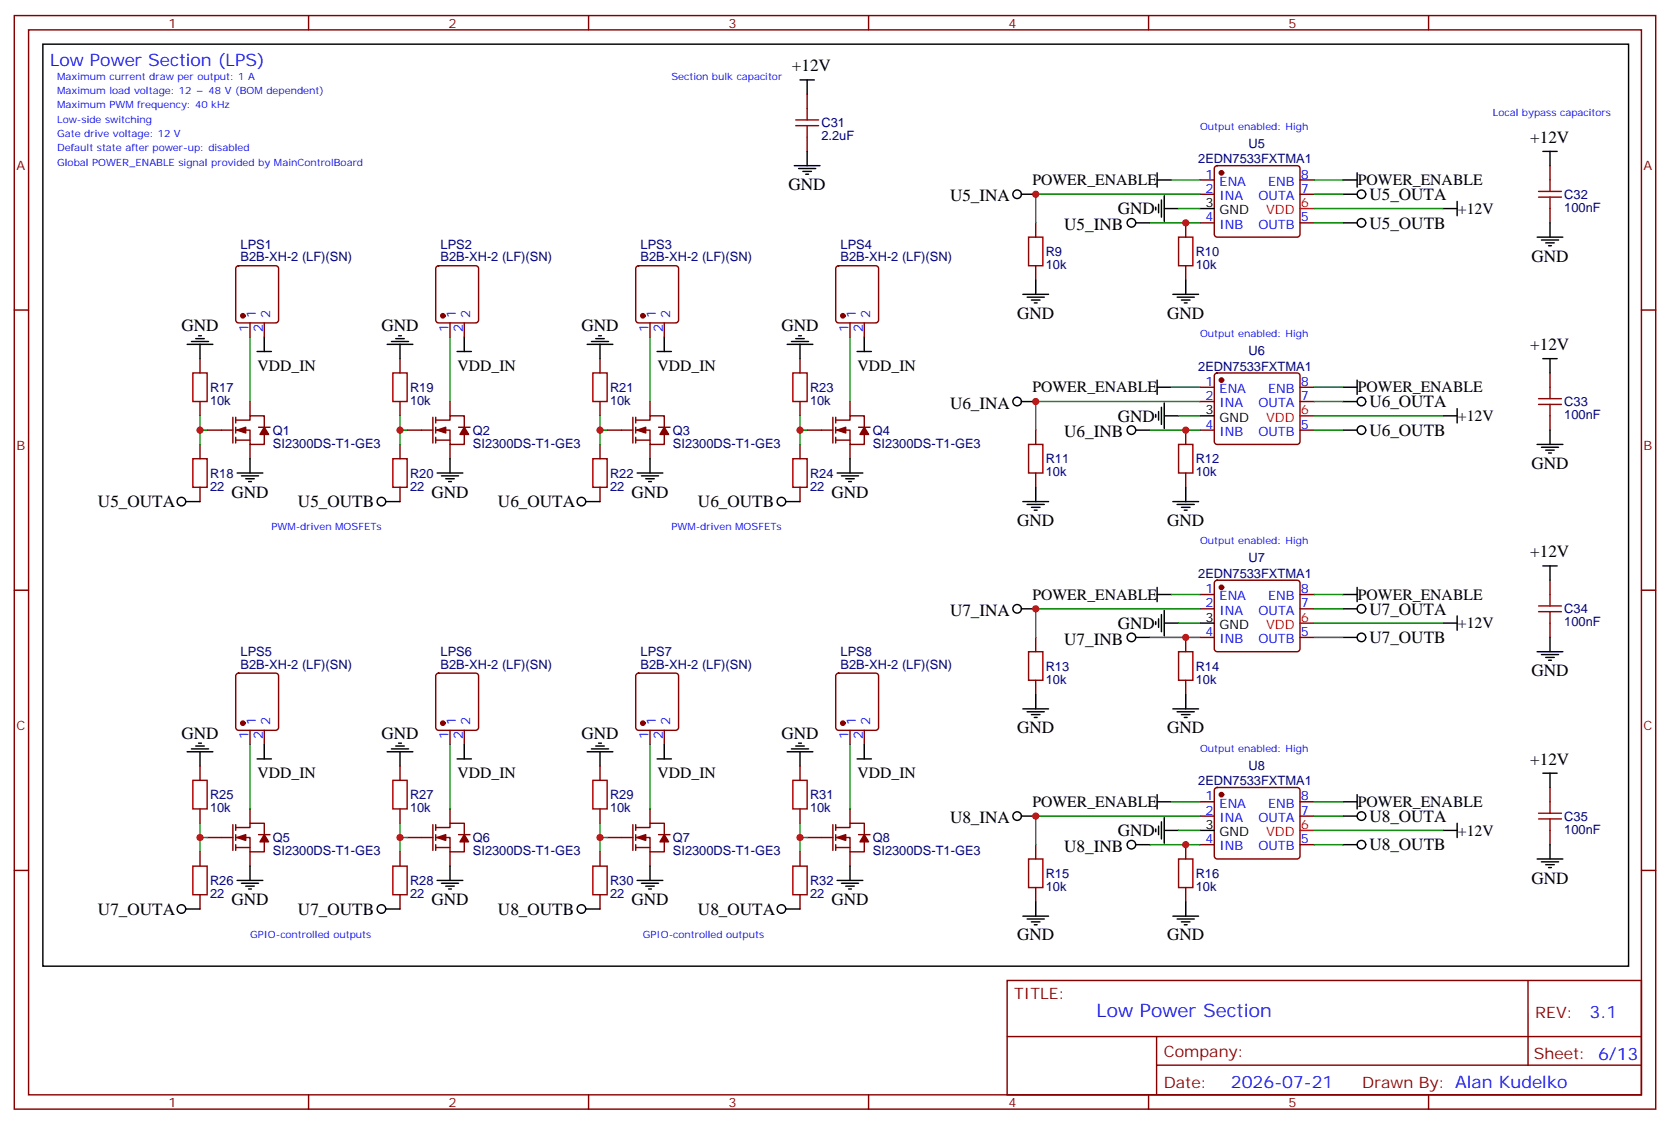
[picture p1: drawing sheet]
<svg xmlns="http://www.w3.org/2000/svg" width="412mm" height="277mm" viewBox="0 0 412 277" stroke-linecap="round" stroke-linejoin="round" font-family="sans-serif">
<g fill="none" stroke="#000" stroke-width=".35">
<path d="M10.6 10.9h391.6v227.5h-391.6zM197.6 19.7h3.5M199.3 19.7v3.5M199.3 37.4v3.5M381 37.4h3.5M382.8 37.4v3.5M196.1 40.9h6.4M197.2 41.6h4.2M198.3 42.3h2.1M199 43h.7M252.2 47.9h3.6M280.5 55h3.5"/>
<path d="M285.4 51.1v.7M285.8 42.7v3.5M285.8 44.4h3.5M286.1 50.4v2.1M286.8 49.4v4.2M287.5 51.5h3.5M287.5 48.3v6.3M296.3 51.5h3.6M331.6 47.9h3.5M331.6 55h3.5M331.6 44.4h3.5M335.1 42.7v3.5"/>
<path d="M356.3 51.5h3.5M359.8 49.7v3.5M379.6 58.5h6.3M380.6 59.2h4.3M381.7 59.9h2.1M382.8 55v3.5M252.6 72.6h6.3M253.6 73.3h4.3M254.7 74h2.1M255.4 74.8h.7M255.8 69.1v3.5M289.6 72.6h6.4"/>
<path d="M290.7 73.3h4.2M291.7 74h2.2M292.5 74.8h.7M292.8 69.1v3.5M382.4 60.6h.7M46.2 85h6.4M47.3 84.3h4.2M48.3 83.6h2.1M49 82.9h.7M49.4 85v3.5M63.5 86.7h3.5M65.3 83.2v3.5"/>
<path d="M95.6 85h6.4M96.7 84.3h4.2M97.7 83.6h2.1M98.4 82.9h.7M98.8 85v3.5M112.9 86.7h3.5M114.7 83.2v3.5M145 85h6.3M146 84.3h4.3M147.1 83.6h2.1M147.8 82.9h.7M148.2 85v3.5"/>
<path d="M162.3 86.7h3.5M164 83.2v3.5M194.4 85h6.3M195.4 84.3h4.3M196.5 83.6h2.1M197.2 82.9h.7M197.6 85v3.5M211.7 86.7h3.5M213.4 83.2v3.5M252.2 99.1h3.6M285.8 95.6h3.5M285.8 93.8v3.5"/>
<path d="M287.5 99.4v6.4M331.6 99.1h3.5M331.6 95.6h3.5M335.1 93.8v3.5M381 88.5h3.5M382.8 88.5v3.5M58.6 116.7h6.3M59.6 117.4h4.3M60.7 118.1h2.1M61.4 118.9h.7M61.7 113.2v3.5M107.9 116.7h6.4"/>
<path d="M109 117.4h4.2M110.1 118.1h2.1M110.8 118.9h.7M111.1 113.2v3.5M157.3 116.7h6.4M158.4 117.4h4.2M159.5 118.1h2.1M160.2 118.9h.7M160.5 113.2v3.5M206.7 116.7h6.4M207.8 117.4h4.2M208.8 118.1h2.2"/>
<path d="M209.5 118.9h.8M209.9 113.2v3.5M280.5 106.2h3.5M285.4 102.3v.7M286.1 101.6v2.1M286.8 100.5v4.2M287.5 102.6h3.5M296.3 102.6h3.6M331.6 106.2h3.5M356.3 102.6h3.5M359.8 100.9v3.5M379.6 109.7h6.3"/>
<path d="M380.6 110.4h4.3M381.7 111.1h2.1M382.4 111.8h.7M382.8 106.2v3.5M45.9 123.8h3.5M95.2 123.8h3.6M144.6 123.8h3.6M194 123.8h3.6M252.6 123.8h6.3M253.6 124.5h4.3M254.7 125.2h2.1M255.4 125.9h.7"/>
<path d="M255.8 120.3v3.5M289.6 123.8h6.4M290.7 124.5h4.2M291.7 125.2h2.2M292.5 125.9h.7M292.8 120.3v3.5M381 139.7h3.5M382.8 139.7v3.5M252.2 150.2h3.6M280.5 157.3h3.5M285.4 153.4v.7M285.8 145v3.5"/>
<path d="M285.8 146.7h3.5M286.1 152.7v2.1M286.8 151.7v4.2M287.5 153.8h3.5M287.5 150.6v6.4M296.3 153.8h3.6M331.6 150.2h3.5M331.6 157.3h3.5M331.6 146.7h3.5M335.1 145v3.5M356.3 153.8h3.5M359.8 152v3.5"/>
<path d="M382.8 157.3v3.5M252.6 174.9h6.3M253.6 175.6h4.3M254.7 176.4h2.1M255.4 177.1h.7M255.8 171.4v3.5M289.6 174.9h6.4M290.7 175.6h4.2M291.7 176.4h2.2M292.5 177.1h.7M292.8 171.4v3.5M379.6 160.8h6.3"/>
<path d="M380.6 161.5h4.3M381.7 162.2h2.1M382.4 162.9h.7M46.2 185.5h6.4M47.3 184.8h4.2M48.3 184.1h2.1M49 183.4h.7M49.4 185.5v3.6M63.5 187.3h3.5M65.3 183.8v3.5M95.6 185.5h6.4M96.7 184.8h4.2"/>
<path d="M97.7 184.1h2.1M98.4 183.4h.7M98.8 185.5v3.6M112.9 187.3h3.5M114.7 183.8v3.5M145 185.5h6.3M146 184.8h4.3M147.1 184.1h2.1M147.8 183.4h.7M148.2 185.5v3.6M162.3 187.3h3.5M164 183.8v3.5"/>
<path d="M194.4 185.5h6.3M195.4 184.8h4.3M196.5 184.1h2.1M197.2 183.4h.7M197.6 185.5v3.6M211.7 187.3h3.5M213.4 183.8v3.5M285.8 196.1v3.5M285.8 197.9h3.5M331.6 197.9h3.5M335.1 196.1v3.5M381 190.8h3.5"/>
<path d="M382.8 190.8v3.5M58.6 217.3h6.3M59.6 218h4.3M60.7 218.7h2.1M61.4 219.4h.7M61.7 213.7v3.6M107.9 217.3h6.4M109 218h4.2M110.1 218.7h2.1M110.8 219.4h.7M111.1 213.7v3.6M157.3 217.3h6.4"/>
<path d="M158.4 218h4.2M159.5 218.7h2.1M160.2 219.4h.7M160.5 213.7v3.6M206.7 217.3h6.4M207.8 218h4.2M208.8 218.7h2.2M209.5 219.4h.8M209.9 213.7v3.6M252.2 201.4h3.6M280.5 208.5h3.5M285.4 204.6v.7"/>
<path d="M286.1 203.9v2.1M286.8 202.8v4.2M287.5 204.9h3.5M287.5 201.8v6.3M296.3 204.9h3.6M331.6 201.4h3.5M331.6 208.5h3.5M356.3 204.9h3.5M359.8 203.2v3.5M379.6 212h6.3M380.6 212.7h4.3M381.7 213.4h2.1"/>
<path d="M382.4 214.1h.7M382.8 208.5v3.5M45.9 224.3h3.5M95.2 224.3h3.6M144.6 224.3h3.6M194 224.3h3.6M252.6 226.1h6.3M253.6 226.8h4.3M254.7 227.5h2.1M255.4 228.2h.7M255.8 222.6v3.5M289.6 226.1h6.4"/>
<path d="M290.7 226.8h4.2M291.7 227.5h2.2M292.5 228.2h.7M292.8 222.6v3.5"/>
<circle cx="251.2" cy="47.9" r="1.06"/>
<circle cx="279.4" cy="55" r="1.06"/>
<circle cx="336.2" cy="47.9" r="1.06"/>
<circle cx="336.2" cy="55" r="1.06"/>
<circle cx="251.2" cy="99.1" r="1.06"/>
<circle cx="336.2" cy="99.1" r="1.06"/>
<circle cx="279.4" cy="106.2" r="1.06"/>
<circle cx="336.2" cy="106.2" r="1.06"/>
<circle cx="44.8" cy="123.8" r="1.06"/>
<circle cx="94.2" cy="123.8" r="1.06"/>
<circle cx="143.6" cy="123.8" r="1.06"/>
<circle cx="193" cy="123.8" r="1.06"/>
<circle cx="251.2" cy="150.2" r="1.06"/>
<circle cx="279.4" cy="157.3" r="1.06"/>
<circle cx="336.2" cy="157.3" r="1.06"/>
<circle cx="336.2" cy="150.2" r="1.06"/>
<circle cx="251.2" cy="201.4" r="1.06"/>
<circle cx="279.4" cy="208.5" r="1.06"/>
<circle cx="336.2" cy="208.5" r="1.06"/>
<circle cx="336.2" cy="201.4" r="1.06"/>
<circle cx="44.8" cy="224.3" r="1.06"/>
<circle cx="94.2" cy="224.3" r="1.06"/>
<circle cx="143.6" cy="224.3" r="1.06"/>
<circle cx="193" cy="224.3" r="1.06"/>
</g>
<g fill="none" stroke="#870000" stroke-width=".35">
<path d="M3.5 3.8h405.4v269.9h-405.4zM7.1 7.4h398.2v262.8h-398.2zM76.2 3.8v3.6M145.3 3.8v3.6M214.5 3.8v3.6M283.6 3.8v3.6M352.8 3.8v3.6M199.3 23.2v3.6M199.3 33.8v3.6M255.8 55v3.5M292.8 55v3.5M296.3 44.4h3.6"/>
<path d="M296.3 47.9h3.6M296.3 55h3.6M300.1 41.1l.5-.2h19.7a.71 .71 0 0 1 .7 .7v16.2a.76 .76 0 0 1-.7 .7h-19.7a.76 .76 0 0 1-.7-.7v-16.2zM321 44.4h3.6M321 47.9h3.6M321 55h3.6M382.8 40.9v3.5M382.8 51.5v3.5M3.5 76.5h3.6M58.4 65.8l.5-.2h9.2a.71 .71 0 0 1 .7 .7v12.7a.76 .76 0 0 1-.7 .7h-9.2a.76 .76 0 0 1-.7-.7v-12.7zM61.7 79.7v3.5M65.3 79.7v3.5"/>
<path d="M107.8 65.8l.5-.2h9.2a.71 .71 0 0 1 .7 .7v12.7a.76 .76 0 0 1-.7 .7h-9.2a.76 .76 0 0 1-.7-.7v-12.7zM111.1 79.7v3.5M114.7 79.7v3.5M157.2 65.8l.5-.2h9.2a.71 .71 0 0 1 .7 .7v12.7a.76 .76 0 0 1-.7 .7h-9.2a.76 .76 0 0 1-.7-.7v-12.7zM160.5 79.7v3.5M164 79.7v3.5M206.6 65.8l.5-.2h9.2a.71 .71 0 0 1 .7 .7v12.7a.76 .76 0 0 1-.7 .7h-9.2a.76 .76 0 0 1-.7-.7v-12.7zM209.9 79.7v3.5M213.4 79.7v3.5M255.8 65.6v3.5M292.8 65.6v3.5M405.3 76.5h3.6"/>
<path d="M49.4 88.5v3.5M49.4 99.1v3.5M61.7 99.1v3.5M98.8 88.5v3.5M98.8 99.1v3.5M111.1 99.1v3.5M148.2 88.5v3.5M148.2 99.1v3.5M160.5 99.1v3.5M197.6 88.5v3.5M197.6 99.1v3.5M209.9 99.1v3.5"/>
<path d="M296.3 95.6h3.6M296.3 99.1h3.6M300.1 92.2l.5-.2h19.7a.71 .71 0 0 1 .7 .7v16.3a.76 .76 0 0 1-.7 .7h-19.7a.76 .76 0 0 1-.7-.7v-16.3zM321 95.6h3.6M321 99.1h3.6M382.8 92v3.6M49.4 109.7v3.5M51.2 106.2h6.3M57.5 103v6.3M58.2 103.7h3.5v-1.1h3.6v2.8M58.2 106.2h3.5v3.5h3.6v-2.5M58.2 103v1.4"/>
<path d="M58.2 105.4v1.5M58.2 107.9v1.4M58.2 108.6h3.5M61.7 109.7v3.5M63.9 105.4h2.8M98.8 109.7v3.5M100.5 106.2h6.4M106.9 103v6.3M107.6 103.7h3.5v-1.1h3.6v2.8M107.6 106.2h3.5v3.5h3.6v-2.5M107.6 103v1.4M107.6 105.4v1.5"/>
<path d="M107.6 107.9v1.4M107.6 108.6h3.5M111.1 109.7v3.5M113.2 105.4h2.9M148.2 109.7v3.5M149.9 106.2h6.4M156.3 103v6.3M157 103.7h3.5v-1.1h3.5v2.8M157 106.2h3.5v3.5h3.5v-2.5M157 103v1.4M157 105.4v1.5M157 107.9v1.4"/>
<path d="M157 108.6h3.5M160.5 109.7v3.5M162.6 105.4h2.9M197.6 109.7v3.5M199.3 106.2h6.4M205.7 103v6.3M206.4 103.7h3.5v-1.1h3.5v2.8M206.4 106.2h3.5v3.5h3.5v-2.5M206.4 103v1.4M206.4 105.4v1.5M206.4 107.9v1.4M206.4 108.6h3.5"/>
<path d="M209.9 109.7v3.5M212 105.4h2.8M255.8 106.2v3.5M255.8 116.7v3.6M292.8 106.2v3.5M292.8 116.7v3.6M296.3 106.2h3.6M321 106.2h3.6M382.8 102.6v3.6M49.4 120.3v3.5M98.8 120.3v3.5M148.2 120.3v3.5"/>
<path d="M197.6 120.3v3.5M3.5 145.7h3.6M255.8 157.3v3.5M292.8 157.3v3.5M296.3 146.7h3.6M296.3 150.2h3.6M296.3 157.3h3.6M300.1 143.4l.5-.2h19.7a.71 .71 0 0 1 .7 .7v16.2a.76 .76 0 0 1-.7 .7h-19.7a.76 .76 0 0 1-.7-.7v-16.2zM321 146.7h3.6M321 150.2h3.6M321 157.3h3.6M382.8 143.2v3.5"/>
<path d="M382.8 153.8v3.5M405.3 145.7h3.6M58.4 166.3l.5-.2h9.2a.71 .71 0 0 1 .7 .7v12.7a.76 .76 0 0 1-.7 .7h-9.2a.76 .76 0 0 1-.7-.7v-12.7zM107.8 166.3l.5-.2h9.2a.71 .71 0 0 1 .7 .7v12.7a.76 .76 0 0 1-.7 .7h-9.2a.76 .76 0 0 1-.7-.7v-12.7zM157.2 166.3l.5-.2h9.2a.71 .71 0 0 1 .7 .7v12.7a.76 .76 0 0 1-.7 .7h-9.2a.76 .76 0 0 1-.7-.7v-12.7zM206.6 166.3l.5-.2h9.2a.71 .71 0 0 1 .7 .7v12.7a.76 .76 0 0 1-.7 .7h-9.2a.76 .76 0 0 1-.7-.7v-12.7zM255.8 167.9v3.5M292.8 167.9v3.5M49.4 189.1v3.5M49.4 199.6v3.6M61.7 180.2v3.6M61.7 199.6v3.6"/>
<path d="M65.3 180.2v3.6M98.8 189.1v3.5M98.8 199.6v3.6M111.1 180.2v3.6M111.1 199.6v3.6M114.7 180.2v3.6M148.2 189.1v3.5M148.2 199.6v3.6M160.5 180.2v3.6M160.5 199.6v3.6M164 180.2v3.6M197.6 189.1v3.5"/>
<path d="M197.6 199.6v3.6M209.9 180.2v3.6M209.9 199.6v3.6M213.4 180.2v3.6M296.3 197.9h3.6M300.1 194.6l.5-.3h19.7a.71 .71 0 0 1 .7 .8v16.2a.76 .76 0 0 1-.7 .7h-19.7a.76 .76 0 0 1-.7-.7v-16.2zM321 197.9h3.6M382.8 194.3v3.6M3.5 214.8h3.6M49.4 210.2v3.5M51.2 206.7h6.3M57.5 203.5v6.4"/>
<path d="M58.2 204.2h3.5v-1h3.6v2.8M58.2 206.7h3.5v3.5h3.6v-2.4M58.2 209.2h3.5M58.2 203.5v1.4M58.2 206v1.4M58.2 208.5v1.4M61.7 210.2v3.5M63.9 206h2.8M98.8 210.2v3.5M100.5 206.7h6.4M106.9 203.5v6.4M107.6 204.2h3.5v-1h3.6v2.8"/>
<path d="M107.6 206.7h3.5v3.5h3.6v-2.4M107.6 209.2h3.5M107.6 203.5v1.4M107.6 206v1.4M107.6 208.5v1.4M111.1 210.2v3.5M113.2 206h2.9M148.2 210.2v3.5M149.9 206.7h6.4M156.3 203.5v6.4M157 204.2h3.5v-1h3.5v2.8M157 206.7h3.5v3.5h3.5v-2.4"/>
<path d="M157 209.2h3.5M157 203.5v1.4M157 206v1.4M157 208.5v1.4M160.5 210.2v3.5M162.6 206h2.9M197.6 210.2v3.5M199.3 206.7h6.4M205.7 203.5v6.4M206.4 204.2h3.5v-1h3.5v2.8M206.4 206.7h3.5v3.5h3.5v-2.4M206.4 209.2h3.5"/>
<path d="M206.4 203.5v1.4M206.4 206v1.4M206.4 208.5v1.4M209.9 210.2v3.5M212 206h2.8M255.8 208.5v3.5M255.8 219v3.6M292.8 208.5v3.5M292.8 219v3.6M296.3 201.4h3.6M296.3 208.5h3.6M321 201.4h3.6"/>
<path d="M321 208.5h3.6M382.8 204.9v3.6M405.3 214.8h3.6M49.4 220.8v3.5M98.8 220.8v3.5M148.2 220.8v3.5M197.6 220.8v3.5M248.7 242h156.6v28.2h-156.6zM248.7 255.8h156.5M285.6 255.8v14.1M377.3 242v20.9M76.2 270.2v3.5"/>
<path d="M145.3 270.2v3.5M214.5 270.2v3.5M283.6 270.2v3.5M285.6 262.9h119.6M352.8 270.2v3.5"/>
</g>
<g fill="#870000" stroke="#870000" stroke-width=".35">
<path d="M206.7 206.7l2.1-.7v1.4z"/>
<path d="M213.4 206l1.1 1.8h-2.1z"/>
<path d="M157.3 206.7l2.2-.7v1.4z"/>
<path d="M164 206l1.1 1.8h-2.1z"/>
<path d="M107.9 206.7l2.2-.7v1.4z"/>
<path d="M114.7 206l1 1.8h-2.1z"/>
<path d="M58.6 206.7l2.1-.7v1.4z"/>
<path d="M65.3 206l1 1.8h-2.1z"/>
<path d="M206.7 106.2l2.1-.8v1.5z"/>
<path d="M213.4 105.4l1.1 1.8h-2.1z"/>
<path d="M157.3 106.2l2.2-.8v1.5z"/>
<path d="M164 105.4l1.1 1.8h-2.1z"/>
<path d="M107.9 106.2l2.2-.8v1.5z"/>
<path d="M114.7 105.4l1 1.8h-2.1z"/>
<path d="M58.6 106.2l2.1-.8v1.5z"/>
<path d="M65.3 105.4l1 1.8h-2.1z"/>
<circle cx="208.1" cy="178.5" r=".53"/>
<circle cx="158.7" cy="178.5" r=".53"/>
<circle cx="109.4" cy="178.5" r=".53"/>
<circle cx="60" cy="178.5" r=".53"/>
<circle cx="208.1" cy="77.9" r=".53"/>
<circle cx="158.7" cy="77.9" r=".53"/>
<circle cx="109.4" cy="77.9" r=".53"/>
<circle cx="60" cy="77.9" r=".53"/>
<circle cx="301.6" cy="42.7" r=".53"/>
<circle cx="301.6" cy="93.8" r=".53"/>
<circle cx="301.6" cy="145" r=".53"/>
<circle cx="301.6" cy="196.1" r=".53"/>
</g>
<path d="M321 51.5h3.6M321 102.6h3.6M321 153.8h3.6M321 204.9h3.6" fill="none" stroke="#f00" stroke-width=".35"/>
<g fill="none" stroke="#a10000" stroke-width=".35">
<path d="M196.5 31h5.6M196.5 29.6h5.6M199.3 26.8v2.8M199.3 31v2.8M254 58.5h3.5v7.1h-3.5zM291 58.5h3.6v7.1h-3.6zM379.9 48.6h5.7M379.9 47.2h5.7M382.8 44.4v2.8M382.8 48.6v2.9M47.6 92h3.6v7.1h-3.6zM97 92h3.5v7.1h-3.5z"/>
<path d="M146.4 92h3.5v7.1h-3.5zM195.8 92h3.5v7.1h-3.5zM379.9 99.8h5.7M379.9 98.4h5.7M382.8 95.6v2.8M382.8 99.8v2.8M47.6 113.2h3.6v7.1h-3.6zM97 113.2h3.5v7.1h-3.5zM146.4 113.2h3.5v7.1h-3.5zM195.8 113.2h3.5v7.1h-3.5zM254 109.7h3.5v7h-3.5zM291 109.7h3.6v7h-3.6z"/>
<path d="M379.9 151h5.7M379.9 149.5h5.7M382.8 146.7v2.8M382.8 151v2.8M254 160.8h3.5v7.1h-3.5zM291 160.8h3.6v7.1h-3.6zM47.6 192.6h3.6v7h-3.6zM97 192.6h3.5v7h-3.5zM146.4 192.6h3.5v7h-3.5zM195.8 192.6h3.5v7h-3.5zM382.8 197.9v2.8M47.6 213.7h3.6v7.1h-3.6z"/>
<path d="M97 213.7h3.5v7.1h-3.5zM146.4 213.7h3.5v7.1h-3.5zM195.8 213.7h3.5v7.1h-3.5zM254 212h3.5v7h-3.5zM291 212h3.6v7h-3.6zM379.9 202.1h5.7M379.9 200.7h5.7M382.8 202.1v2.8"/>
</g>
<g fill="none" stroke="#008700" stroke-width=".35">
<path d="M284 55h12.3M289.3 44.4h7M291 51.5h5.3M296.3 47.9h-40.5v7.1M324.6 44.4h7M324.6 47.9h7M324.6 55h7M324.6 51.5h31.7M61.7 83.2v15.9M111.1 83.2v15.9M160.5 83.2v15.9M209.9 83.2v15.9"/>
<path d="M289.3 95.6h7M296.3 99.1h-40.5v7.1M324.6 95.6h7M324.6 99.1h7M49.4 106.2h1.8M49.4 102.6v7.1M98.8 106.2h1.7M98.8 102.6v7.1M148.2 106.2h1.7M148.2 102.6v7.1M197.6 102.6v3.6h1.7M197.6 106.2v3.5"/>
<path d="M284 106.2h12.3M291 102.6h5.3M324.6 106.2h7M324.6 102.6h31.7M284 157.3h12.3M289.3 146.7h7M291 153.8h5.3M296.3 150.2h-40.5v7.1M324.6 157.3h7M324.6 153.8h31.7M324.6 150.2h7M324.6 146.7h7"/>
<path d="M61.7 183.8v15.8M111.1 183.8v15.8M160.5 183.8v15.8M209.9 183.8v15.8M289.3 197.9h7M324.6 197.9h7M49.4 206.7h1.8M49.4 203.2v7M98.8 206.7h1.7M98.8 203.2v7M148.2 206.7h1.7M148.2 203.2v7"/>
<path d="M197.6 206.7h1.7M197.6 203.2v7M284 208.5h12.3M291 204.9h5.3M296.3 201.4h-40.5v7.1M324.6 204.9h31.7M324.6 208.5h7M324.6 201.4h7"/>
</g>
<g fill="#c00">
<circle cx="292.8" cy="55" r=".88"/>
<circle cx="255.8" cy="47.9" r=".88"/>
<circle cx="255.8" cy="99.1" r=".88"/>
<circle cx="292.8" cy="106.2" r=".88"/>
<circle cx="255.8" cy="150.2" r=".88"/>
<circle cx="255.8" cy="201.4" r=".88"/>
<circle cx="292.8" cy="157.3" r=".88"/>
<circle cx="292.8" cy="208.5" r=".88"/>
<circle cx="197.6" cy="106.2" r=".88"/>
<circle cx="148.2" cy="106.2" r=".88"/>
<circle cx="98.8" cy="106.2" r=".88"/>
<circle cx="49.4" cy="106.2" r=".88"/>
<circle cx="197.6" cy="206.7" r=".88"/>
<circle cx="148.2" cy="206.7" r=".88"/>
<circle cx="98.8" cy="206.7" r=".88"/>
<circle cx="49.4" cy="206.7" r=".88"/>
</g>
<text font-size="4.6" fill="#00f" x="270.8" y="251">Low Power Section</text>
<g font-size="4.2" fill="#00f">
<text x="12.3" y="16.2">Low Power Section (LPS)</text>
<text x="392.5" y="251.2">3.1</text>
<text x="304" y="268.6">2026-07-21</text>
</g>
<g font-size="4.2">
<text x="195.5" y="17.6">+12V</text>
<text x="377.9" y="35.2">+12V</text>
<text x="194.7" y="47">GND</text>
<text x="234.6" y="49.7">U5_INA</text>
<text x="276" y="52.9">GND</text>
<text x="338.2" y="49.4">U5_OUTA</text>
<text x="262.8" y="56.8">U5_INB</text>
<text x="338.2" y="56.4">U5_OUTB</text>
<text x="378.2" y="64.6">GND</text>
<text x="44.8" y="81.8">GND</text>
<text x="94.2" y="81.8">GND</text>
<text x="143.6" y="81.8">GND</text>
<text x="193" y="81.8">GND</text>
<text x="251.2" y="78.6">GND</text>
<text x="288.2" y="78.6">GND</text>
<text x="377.9" y="86.4">+12V</text>
<text x="234.6" y="100.9">U6_INA</text>
<text x="338.2" y="100.5">U6_OUTA</text>
<text x="262.8" y="107.9">U6_INB</text>
<text x="276" y="104.1">GND</text>
<text x="338.2" y="107.6">U6_OUTB</text>
<text x="378.2" y="115.8">GND</text>
<text x="24.2" y="125.2">U5_OUTA</text>
<text x="57.1" y="122.8">GND</text>
<text x="73.6" y="125.2">U5_OUTB</text>
<text x="106.5" y="122.8">GND</text>
<text x="123" y="125.2">U6_OUTA</text>
<text x="155.9" y="122.8">GND</text>
<text x="172.4" y="125.2">U6_OUTB</text>
<text x="205.3" y="122.8">GND</text>
<text x="251.2" y="129.8">GND</text>
<text x="288.2" y="129.8">GND</text>
<text x="377.9" y="137.5">+12V</text>
<text x="234.6" y="152">U7_INA</text>
<text x="276" y="155.2">GND</text>
<text x="338.2" y="151.7">U7_OUTA</text>
<text x="262.8" y="159.1">U7_INB</text>
<text x="338.2" y="158.7">U7_OUTB</text>
<text x="378.2" y="166.9">GND</text>
<text x="44.8" y="182.3">GND</text>
<text x="94.2" y="182.3">GND</text>
<text x="143.6" y="182.3">GND</text>
<text x="193" y="182.3">GND</text>
<text x="251.2" y="180.9">GND</text>
<text x="288.2" y="180.9">GND</text>
<text x="377.9" y="188.7">+12V</text>
<text x="234.6" y="203.2">U8_INA</text>
<text x="338.2" y="202.8">U8_OUTA</text>
<text x="276" y="206.4">GND</text>
<text x="338.2" y="209.9">U8_OUTB</text>
<text x="262.8" y="210.2">U8_INB</text>
<text x="378.2" y="218.1">GND</text>
<text x="24.2" y="225.7">U7_OUTA</text>
<text x="57.1" y="223.4">GND</text>
<text x="73.6" y="225.7">U7_OUTB</text>
<text x="106.5" y="223.4">GND</text>
<text x="123" y="225.7">U8_OUTB</text>
<text x="155.9" y="223.4">GND</text>
<text x="172.4" y="225.7">U8_OUTA</text>
<text x="205.3" y="223.4">GND</text>
<text x="251.2" y="232.1">GND</text>
<text x="288.2" y="232.1">GND</text>
</g>
<g font-size="3.9">
<text x="254.9" y="45.6">POWER_ENABLE</text>
<text x="335.3" y="45.6">POWER_ENABLE</text>
<text x="360" y="52.8">+12V</text>
<text x="63.6" y="91.5">VDD_IN</text>
<text x="113" y="91.5">VDD_IN</text>
<text x="162.4" y="91.5">VDD_IN</text>
<text x="211.8" y="91.5">VDD_IN</text>
<text x="254.9" y="96.8">POWER_ENABLE</text>
<text x="335.3" y="96.8">POWER_ENABLE</text>
<text x="360" y="103.9">+12V</text>
<text x="254.9" y="148">POWER_ENABLE</text>
<text x="335.3" y="148">POWER_ENABLE</text>
<text x="360" y="155.1">+12V</text>
<text x="63.6" y="192.1">VDD_IN</text>
<text x="113" y="192.1">VDD_IN</text>
<text x="162.4" y="192.1">VDD_IN</text>
<text x="211.8" y="192.1">VDD_IN</text>
<text x="254.9" y="199.1">POWER_ENABLE</text>
<text x="335.3" y="199.1">POWER_ENABLE</text>
<text x="360" y="206.2">+12V</text>
</g>
<g font-size="3.9" fill="#800">
<text x="250.5" y="246.6">TITLE:</text>
<text x="379.1" y="251.2">REV:</text>
<text x="287.4" y="260.8">Company:</text>
<text x="378.7" y="261.4">Sheet: 6/13</text>
<text x="287.4" y="268.4">Date:</text>
<text x="336.4" y="268.5">Drawn By: Alan Kudelko</text>
</g>
<g font-size="3.2" fill="#800">
<text x="41.6" y="6.8">1</text>
<text x="110.8" y="6.8">2</text>
<text x="179.9" y="6.8">3</text>
<text x="249.1" y="6.8">4</text>
<text x="318.2" y="6.8">5</text>
<text x="4.1" y="41.9">A</text>
<text x="405.9" y="41.9">A</text>
<text x="4.1" y="111.1">B</text>
<text x="405.9" y="111.1">B</text>
<text x="4.1" y="180.2">C</text>
<text x="405.9" y="180.2">C</text>
<text x="41.6" y="273.2">1</text>
<text x="110.8" y="273.2">2</text>
<text x="179.9" y="273.2">3</text>
<text x="249.1" y="273.2">4</text>
<text x="318.2" y="273.2">5</text>
</g>
<g font-size="3.2" fill="#000080">
<text x="202.8" y="34.6">2.2uF</text>
<text x="202.8" y="31.4">C31</text>
<text x="295.9" y="40.3">2EDN7533FXTMA1</text>
<text x="308.3" y="36.5">U5</text>
<text x="386.3" y="52.3">100nF</text>
<text x="386.3" y="49.1">C32</text>
<text x="59.4" y="64.5">B2B-XH-2 (LF)(SN)</text>
<text x="59.4" y="61.4">LPS1</text>
<text x="108.8" y="64.5">B2B-XH-2 (LF)(SN)</text>
<text x="108.8" y="61.4">LPS2</text>
<text x="158.2" y="64.5">B2B-XH-2 (LF)(SN)</text>
<text x="158.2" y="61.4">LPS3</text>
<text x="207.6" y="64.5">B2B-XH-2 (LF)(SN)</text>
<text x="207.6" y="61.4">LPS4</text>
<text x="258.2" y="63.2">R9</text>
<text x="295.3" y="63.2">R10</text>
<text x="258.2" y="66.4">10k</text>
<text x="295.3" y="66.4">10k</text>
<text x="308.3" y="87.6">U6</text>
<text x="295.9" y="91.5">2EDN7533FXTMA1</text>
<text x="51.9" y="99.9">10k</text>
<text x="51.9" y="96.7">R17</text>
<text x="101.2" y="99.9">10k</text>
<text x="101.2" y="96.7">R19</text>
<text x="150.6" y="99.9">10k</text>
<text x="150.6" y="96.7">R21</text>
<text x="200" y="99.9">10k</text>
<text x="200" y="96.7">R23</text>
<text x="386.3" y="100.2">C33</text>
<text x="67.4" y="107.3">Q1</text>
<text x="116.8" y="107.3">Q2</text>
<text x="166.2" y="107.3">Q3</text>
<text x="215.5" y="107.3">Q4</text>
<text x="386.3" y="103.4">100nF</text>
<text x="67.4" y="110.5">SI2300DS-T1-GE3</text>
<text x="116.8" y="110.5">SI2300DS-T1-GE3</text>
<text x="166.2" y="110.5">SI2300DS-T1-GE3</text>
<text x="215.5" y="110.5">SI2300DS-T1-GE3</text>
<text x="51.9" y="117.9">R18</text>
<text x="101.2" y="117.9">R20</text>
<text x="150.6" y="117.9">R22</text>
<text x="200" y="117.9">R24</text>
<text x="258.2" y="117.5">10k</text>
<text x="258.2" y="114.4">R11</text>
<text x="295.3" y="117.5">10k</text>
<text x="295.3" y="114.4">R12</text>
<text x="51.9" y="121.1">22</text>
<text x="101.2" y="121.1">22</text>
<text x="150.6" y="121.1">22</text>
<text x="200" y="121.1">22</text>
<text x="295.9" y="142.6">2EDN7533FXTMA1</text>
<text x="308.3" y="138.8">U7</text>
<text x="386.3" y="154.6">100nF</text>
<text x="386.3" y="151.4">C34</text>
<text x="59.4" y="161.9">LPS5</text>
<text x="108.8" y="161.9">LPS6</text>
<text x="158.2" y="161.9">LPS7</text>
<text x="207.6" y="161.9">LPS8</text>
<text x="59.4" y="165.1">B2B-XH-2 (LF)(SN)</text>
<text x="108.8" y="165.1">B2B-XH-2 (LF)(SN)</text>
<text x="158.2" y="165.1">B2B-XH-2 (LF)(SN)</text>
<text x="207.6" y="165.1">B2B-XH-2 (LF)(SN)</text>
<text x="258.2" y="165.5">R13</text>
<text x="295.3" y="165.5">R14</text>
<text x="258.2" y="168.7">10k</text>
<text x="295.3" y="168.7">10k</text>
<text x="308.3" y="189.9">U8</text>
<text x="51.9" y="197.3">R25</text>
<text x="101.2" y="197.3">R27</text>
<text x="150.6" y="197.3">R29</text>
<text x="200" y="197.3">R31</text>
<text x="295.9" y="193.8">2EDN7533FXTMA1</text>
<text x="51.9" y="200.4">10k</text>
<text x="101.2" y="200.4">10k</text>
<text x="150.6" y="200.4">10k</text>
<text x="200" y="200.4">10k</text>
<text x="386.3" y="202.5">C35</text>
<text x="67.4" y="207.9">Q5</text>
<text x="116.8" y="207.9">Q6</text>
<text x="166.2" y="207.9">Q7</text>
<text x="215.5" y="207.9">Q8</text>
<text x="386.3" y="205.7">100nF</text>
<text x="67.4" y="211">SI2300DS-T1-GE3</text>
<text x="116.8" y="211">SI2300DS-T1-GE3</text>
<text x="166.2" y="211">SI2300DS-T1-GE3</text>
<text x="215.5" y="211">SI2300DS-T1-GE3</text>
<text x="51.9" y="221.6">22</text>
<text x="51.9" y="218.4">R26</text>
<text x="101.2" y="221.6">22</text>
<text x="101.2" y="218.4">R28</text>
<text x="150.6" y="221.6">22</text>
<text x="150.6" y="218.4">R30</text>
<text x="200" y="221.6">22</text>
<text x="200" y="218.4">R32</text>
<text x="258.2" y="219.8">10k</text>
<text x="258.2" y="216.7">R15</text>
<text x="295.3" y="219.8">10k</text>
<text x="295.3" y="216.7">R16</text>
</g>
<g font-size="3.2" fill="#00f">
<text x="297.7" y="44.1">1</text>
<text x="297.7" y="47.6">2</text>
<text x="301.2" y="45.8">ENA</text>
<text x="313.2" y="45.8">ENB</text>
<text x="321.2" y="47.6">7</text>
<text x="321.2" y="44.1">8</text>
<text x="301.2" y="49.4">INA</text>
<text x="310.8" y="49.4">OUTA</text>
<text x="297.7" y="54.6">4</text>
<text x="301.2" y="56.4">INB</text>
<text x="310.8" y="56.4">OUTB</text>
<text x="321.2" y="54.6">5</text>
<text x="61.4" y="81.9" transform="rotate(-90 61.4 81.9)">1</text>
<text x="63.1" y="78.4" transform="rotate(-90 63.1 78.4)">1</text>
<text x="64.9" y="81.9" transform="rotate(-90 64.9 81.9)">2</text>
<text x="66.7" y="78.4" transform="rotate(-90 66.7 78.4)">2</text>
<text x="110.8" y="81.9" transform="rotate(-90 110.8 81.9)">1</text>
<text x="112.5" y="78.4" transform="rotate(-90 112.5 78.4)">1</text>
<text x="114.3" y="81.9" transform="rotate(-90 114.3 81.9)">2</text>
<text x="116.1" y="78.4" transform="rotate(-90 116.1 78.4)">2</text>
<text x="160.2" y="81.9" transform="rotate(-90 160.2 81.9)">1</text>
<text x="161.9" y="78.4" transform="rotate(-90 161.9 78.4)">1</text>
<text x="163.7" y="81.9" transform="rotate(-90 163.7 81.9)">2</text>
<text x="165.5" y="78.4" transform="rotate(-90 165.5 78.4)">2</text>
<text x="209.5" y="81.9" transform="rotate(-90 209.5 81.9)">1</text>
<text x="211.3" y="78.4" transform="rotate(-90 211.3 78.4)">1</text>
<text x="213.1" y="81.9" transform="rotate(-90 213.1 81.9)">2</text>
<text x="214.8" y="78.4" transform="rotate(-90 214.8 78.4)">2</text>
<text x="297.7" y="95.2">1</text>
<text x="321.2" y="95.2">8</text>
<text x="297.7" y="98.7">2</text>
<text x="301.2" y="97">ENA</text>
<text x="301.2" y="100.5">INA</text>
<text x="310.8" y="100.5">OUTA</text>
<text x="313.2" y="97">ENB</text>
<text x="321.2" y="98.7">7</text>
<text x="297.7" y="105.8">4</text>
<text x="301.2" y="107.6">INB</text>
<text x="310.8" y="107.6">OUTB</text>
<text x="321.2" y="105.8">5</text>
<text x="297.7" y="146.4">1</text>
<text x="297.7" y="149.9">2</text>
<text x="301.2" y="148.1">ENA</text>
<text x="313.2" y="148.1">ENB</text>
<text x="321.2" y="149.9">7</text>
<text x="321.2" y="146.4">8</text>
<text x="301.2" y="151.7">INA</text>
<text x="310.8" y="151.7">OUTA</text>
<text x="297.7" y="157">4</text>
<text x="301.2" y="158.7">INB</text>
<text x="310.8" y="158.7">OUTB</text>
<text x="321.2" y="157">5</text>
<text x="63.1" y="178.9" transform="rotate(-90 63.1 178.9)">1</text>
<text x="66.7" y="178.9" transform="rotate(-90 66.7 178.9)">2</text>
<text x="112.5" y="178.9" transform="rotate(-90 112.5 178.9)">1</text>
<text x="116.1" y="178.9" transform="rotate(-90 116.1 178.9)">2</text>
<text x="161.9" y="178.9" transform="rotate(-90 161.9 178.9)">1</text>
<text x="165.5" y="178.9" transform="rotate(-90 165.5 178.9)">2</text>
<text x="211.3" y="178.9" transform="rotate(-90 211.3 178.9)">1</text>
<text x="214.8" y="178.9" transform="rotate(-90 214.8 178.9)">2</text>
<text x="61.4" y="182.4" transform="rotate(-90 61.4 182.4)">1</text>
<text x="64.9" y="182.4" transform="rotate(-90 64.9 182.4)">2</text>
<text x="110.8" y="182.4" transform="rotate(-90 110.8 182.4)">1</text>
<text x="114.3" y="182.4" transform="rotate(-90 114.3 182.4)">2</text>
<text x="160.2" y="182.4" transform="rotate(-90 160.2 182.4)">1</text>
<text x="163.7" y="182.4" transform="rotate(-90 163.7 182.4)">2</text>
<text x="209.5" y="182.4" transform="rotate(-90 209.5 182.4)">1</text>
<text x="213.1" y="182.4" transform="rotate(-90 213.1 182.4)">2</text>
<text x="297.7" y="197.5">1</text>
<text x="321.2" y="197.5">8</text>
<text x="297.7" y="201">2</text>
<text x="301.2" y="199.3">ENA</text>
<text x="301.2" y="202.8">INA</text>
<text x="310.8" y="202.8">OUTA</text>
<text x="313.2" y="199.3">ENB</text>
<text x="321.2" y="201">7</text>
<text x="297.7" y="208.1">4</text>
<text x="301.2" y="209.9">INB</text>
<text x="310.8" y="209.9">OUTB</text>
<text x="321.2" y="208.1">5</text>
</g>
<g font-size="3.2">
<text x="297.7" y="51.1">3</text>
<text x="301.2" y="52.9">GND</text>
<text x="297.7" y="102.3">3</text>
<text x="301.2" y="104">GND</text>
<text x="297.7" y="153.4">3</text>
<text x="301.2" y="155.2">GND</text>
<text x="297.7" y="204.6">3</text>
<text x="301.2" y="206.3">GND</text>
</g>
<g font-size="3.2" fill="#f00">
<text x="312.7" y="52.9">VDD</text>
<text x="321.2" y="51.1">6</text>
<text x="312.7" y="104">VDD</text>
<text x="321.2" y="102.3">6</text>
<text x="312.7" y="155.2">VDD</text>
<text x="321.2" y="153.4">6</text>
<text x="312.7" y="206.3">VDD</text>
<text x="321.2" y="204.6">6</text>
</g>
<g font-size="2.5" fill="#00f">
<text x="14.1" y="23.2">Maximum load voltage: 12</text>
<text x="14.1" y="19.7">Maximum current draw per output: 1 A</text>
<text x="51.5" y="23.2">48 V (BOM dependent)</text>
<text x="165.8" y="19.7">Section bulk capacitor</text>
<text x="14.1" y="26.8">Maximum PWM frequency: 40 kHz</text>
<text x="368.7" y="28.5">Local bypass capacitors</text>
<text x="14.1" y="33.8">Gate drive voltage: 12 V</text>
<text x="14.1" y="30.3">Low-side switching</text>
<text x="296.3" y="32.1">Output enabled: High</text>
<text x="14.1" y="37.4">Default state after power-up: disabled</text>
<text x="14.1" y="40.9">Global POWER_ENABLE signal provided by MainControlBoard</text>
<text x="296.3" y="83.2">Output enabled: High</text>
<text x="67" y="130.8">PWM-driven MOSFETs</text>
<text x="165.8" y="130.8">PWM-driven MOSFETs</text>
<text x="296.3" y="134.4">Output enabled: High</text>
<text x="296.3" y="185.5">Output enabled: High</text>
<text x="61.7" y="231.4">GPIO-controlled outputs</text>
<text x="158.7" y="231.4">GPIO-controlled outputs</text>
</g>
</svg>
